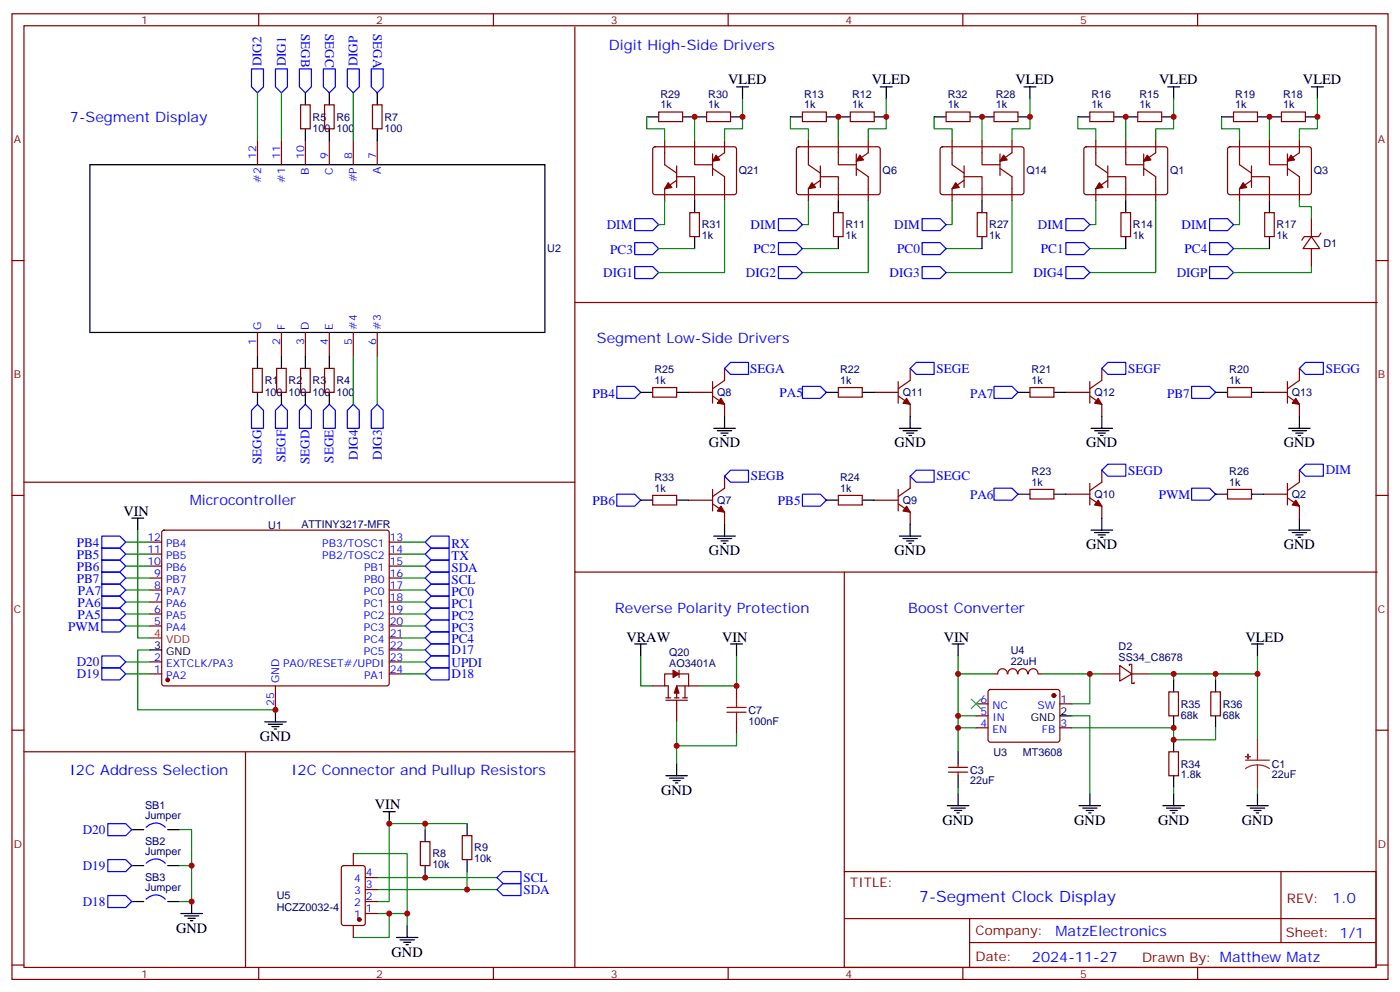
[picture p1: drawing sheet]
<svg xmlns="http://www.w3.org/2000/svg" width="412mm" height="292mm" viewBox="0 0 412 292" stroke-linecap="round" stroke-linejoin="round" font-family="sans-serif">
<g fill="none" stroke="#870000" stroke-width=".35">
<path d="M3.5 4.1h405.4v284.3h-405.4zM7.1 7.6h398.2v277.3h-398.2zM76.2 4.1v3.5M145.3 4.1v3.5M169.3 7.9v81.2h236.4M214.5 4.1v3.5M283.6 4.1v3.5M352.8 4.1v3.5M88.5 30.9h2.9v7h-2.9zM95.6 30.9h2.8v7h-2.8zM109.7 30.9h2.8v7h-2.8zM194 33h7.1v2.8h-7.1z"/>
<path d="M208.1 33h7.1v2.8h-7.1zM236.4 33h7v2.8h-7zM250.5 33h7v2.8h-7zM278.7 33h7.1v2.8h-7.1zM292.8 33h7.1v2.8h-7.1zM321 33h7.1v2.8h-7.1zM335.1 33h7.1v2.8h-7.1zM363.4 33h7v2.8h-7zM377.5 33h7v2.8h-7zM75.8 41.5v7M82.9 41.5v7M90 41.5v7"/>
<path d="M97 41.5v7M104.1 41.5v7M111.1 41.5v7M192.5 43.4l.5-.2 23.5 .1 .5 .6-.1 13-.6 .4h-23.6l-.4-.7v-12.7zM195.8 41.5v7l3.5 2.5M199.3 52h5.3v7.1M199.3 48.9v6.3M199.3 53.1l-3.5 2.5v3.5M204.6 41.5v7h5.3M209.9 49.6l3.5 2.4v7.1M209.9 45.3v6.4M213.4 41.5v3.5l-3.5 2.4"/>
<path d="M234.8 43.4l.5-.2 23.6 .1 .4 .6-.1 13-.6 .4h-23.6l-.4-.7v-12.7zM238.1 41.5v7l3.6 2.5M241.7 52h5.2v7.1M241.7 53.1l-3.6 2.5v3.5M241.7 48.9v6.3M246.9 41.5v7h5.3M252.2 49.6l3.6 2.4v7.1M252.2 45.3v6.4M255.8 41.5v3.5l-3.6 2.4M277.2 43.4l.4-.2 23.6 .1 .4 .6v13l-.7 .4h-23.5l-.5-.7v-12.7zM280.5 41.5v7l3.5 2.5M284 52h5.3v7.1"/>
<path d="M284 53.1l-3.5 2.5v3.5M284 48.9v6.3M289.3 41.5v7h5.3M294.6 49.6l3.5 2.4v7.1M294.6 45.3v6.4M298.1 41.5v3.5l-3.5 2.4M319.5 43.4l.5-.2 23.5 .1 .5 .6-.1 13-.6 .4h-23.6l-.4-.7v-12.7zM322.8 41.5v7l3.5 2.5M326.3 52h5.3v7.1M326.3 53.1l-3.5 2.5v3.5M326.3 48.9v6.3M331.6 41.5v7h5.3"/>
<path d="M336.9 49.6l3.5 2.4v7.1M336.9 45.3v6.4M340.4 41.5v3.5l-3.5 2.4M361.8 43.4l.5-.2 23.6 .1 .4 .6-.1 13-.6 .4h-23.6l-.4-.7v-12.7zM365.1 41.5v7l3.6 2.5M368.7 52h5.2v7.1M368.7 53.1l-3.6 2.5v3.5M368.7 48.9v6.3M373.9 41.5v7h5.3M379.2 49.6l3.6 2.4v7.1M379.2 45.3v6.4M382.8 41.5v3.5l-3.6 2.4"/>
<path d="M3.5 76.7h3.6M203.2 62.6h2.8v7.1h-2.8zM245.5 62.6h2.9v7.1h-2.9zM287.9 62.6h2.8v7.1h-2.8zM330.2 62.6h2.8v7.1h-2.8zM372.5 62.6h2.9v7.1h-2.9zM386.3 69.7l2.5 3.5h-5zM386.3 64.4v5.3M386.3 73.2v5.3M389.1 68.6l-.7 1.1h-4.2l-.7 1M405.3 76.7h3.6M75.8 97.9v7.1"/>
<path d="M82.9 97.9v7.1M90 97.9v7.1M97 97.9v7.1M104.1 97.9v7.1M111.1 97.9v7.1M169.3 89.1v79.4h236.4M74.4 108.5h2.9v7h-2.9zM81.5 108.5h2.8v7h-2.8zM88.5 108.5h2.9v7h-2.9zM95.6 108.5h2.8v7h-2.8zM192.3 114.1h7v2.8h-7zM202.8 115.5h7.1"/>
<path d="M209.9 116.6l3.5 2.5v3.5M209.9 112.4v6.3M213.4 108.5v3.5l-3.5 2.5M246.9 114.1h7.1v2.8h-7.1zM257.5 115.5h7.1M264.6 116.6l3.5 2.5v3.5M264.6 112.4v6.3M268.1 108.5v3.5l-3.5 2.5M303.4 114.1h7v2.8h-7zM314 115.5h7M321 116.6l3.6 2.5v3.5M321 112.4v6.3"/>
<path d="M324.6 108.5v3.5l-3.6 2.5M361.6 114.1h7.1v2.8h-7.1zM372.2 115.5h7M379.2 116.6l3.6 2.5v3.5M379.2 112.4v6.3M382.8 108.5v3.5l-3.6 2.5M324.6 138.5v3.5l-3.6 2.5M382.8 138.5v3.5l-3.6 2.5M3.5 145.9h3.6M7.1 142h162.2M44.1 159.6h3.5M47.9 156.3l.4-.2h65.6l.5 .2 .3 .5-.1 44.7-.7 .5-65.8-.1-.5-.6v-44.5z"/>
<path d="M114.7 159.6h3.5M192.3 145.9h7v2.8h-7zM202.8 147.3h7.1M209.9 148.3l3.5 2.5v3.5M209.9 144.1v6.4M213.4 140.2v3.6l-3.5 2.4M246.9 145.9h7.1v2.8h-7.1zM257.5 147.3h7.1M264.6 148.3l3.5 2.5v3.5M264.6 144.1v6.4M268.1 140.2v3.6l-3.5 2.4M303.4 144.1h7v2.8h-7z"/>
<path d="M314 145.5h7M321 146.6l3.6 2.4v3.6M321 142.3v6.4M361.6 144.1h7.1v2.8h-7.1zM372.2 145.5h7M379.2 146.6l3.6 2.4v3.6M379.2 142.3v6.4M405.3 145.9h3.6M44.1 177.3h3.5M44.1 173.7h3.5M44.1 170.2h3.5M44.1 166.7h3.5"/>
<path d="M44.1 163.2h3.5M114.7 177.3h3.5M114.7 173.7h3.5M114.7 170.2h3.5M114.7 166.7h3.5M114.7 163.2h3.5M169.3 168.5v116.4M248.7 168.5v88.1M44.1 198.4h3.5M44.1 194.9h3.5M44.1 184.3h3.5M44.1 180.8h3.5"/>
<path d="M114.7 198.4h3.5M114.7 194.9h3.5M114.7 184.3h3.5M114.7 180.8h3.5M114.7 187.9h3.5M114.7 191.4h3.5M198.3 198.4h-2.5v3.6h1v3.5M200 198.4h2.8v3.6M200 197.4v2.1M292.8 198.4h1.1M293.9 198.4a1.41 1.41 0 0 1 1.4-1.5 1.41 1.41 0 0 1 1.4 1.5M296.9 198.4a1.41 1.41 0 0 1 1.4-1.5 1.41 1.41 0 0 1 1.4 1.5"/>
<path d="M299.9 198.4a1.41 1.41 0 0 1 1.4-1.5 1.41 1.41 0 0 1 1.4 1.5M302.9 198.4a1.41 1.41 0 0 1 1.4-1.5 1.41 1.41 0 0 1 1.4 1.5M305.9 198.4h1M324.6 198.4h5.2M329.8 196l3.6 2.4-3.6 2.2zM332.7 196v-.4h.7v2.8M333.4 198.4v2.9h.7v-.4M333.4 198.4h5.3M3.5 215h3.6M81.1 202v7M192.3 202h3.5M196.1 206.2h6.4"/>
<path d="M196.1 205.5h1.5M198.6 205.5h1.4M199.3 206.2v6.3M201.1 205.5h1.4M201.8 202v3.5M202.8 202h-3.5v3.5M202.8 202h3.6M217 202v3.5M217 212.5v3.6M287.5 207.3h3.5M287.5 214.3h3.5M287.5 210.8h3.5"/>
<path d="M291.3 203.2l.4-.2h19.8l.5 .2 .2 .5-.1 14.4-.6 .4h-20l-.5-.7v-14.1zM312.2 207.3h3.5M312.2 214.3h3.5M344.3 203.7h2.8v7.1h-2.8zM356.7 203.7h2.8v7.1h-2.8zM405.3 215h3.6M7.1 221.4h162.2M72.3 221.4v63.5M279.4 226h5.6M279.4 227.4h5.6M282.2 224.9v1.1M282.2 227.4v1"/>
<path d="M344.3 221.4h2.8v7h-2.8zM100.8 255.1l.4-.2h5.7l.6 .4 .1 16.5-.5 .7h-5.9l-.6-.4-.1-16.5zM104.1 251.4v3.5M107.6 258.4h3.5M123.8 247.8h2.8v7.1h-2.8zM136.2 246.1h2.8v7h-2.8zM248.7 256.6h156.6v28.3h-156.6zM377.3 256.7v20.8M104.1 272.5v3.5M107.6 269h3.5M107.6 265.5h3.5M107.6 261.9h3.5"/>
<path d="M248.7 270.5h156.5M285.6 277.5h119.6M285.6 270.5v14.1M3.5 284.2h3.6M76.2 284.9v3.5M145.3 284.9v3.5M214.5 284.9v3.5M283.6 284.9v3.5M352.8 284.9v3.5M405.3 284.2h3.6"/>
</g>
<g fill="#870000" stroke="#870000" stroke-width=".35">
<path d="M212.4 149l1 1.8-2.1-.3z"/>
<path d="M212.4 117.3l1 1.8-2.1-.4z"/>
<path d="M267.1 149l1 1.8-2.1-.3z"/>
<path d="M323.5 147.3l1.1 1.7-2.2-.3z"/>
<path d="M267.1 117.3l1 1.8-2.1-.4z"/>
<path d="M323.5 117.3l1.1 1.8-2.2-.4z"/>
<path d="M381.7 117.3l1.1 1.8-2.2-.4z"/>
<path d="M381.7 147.3l1.1 1.7-2.2-.3z"/>
<path d="M199.3 202l.7 2.1h-1.4z"/>
<path d="M198.3 197.4l1.7 1-1.7 1.1z"/>
<path d="M196.8 53.8l1.1 1.4-2.1 .4z"/>
<path d="M211 45.7l1 1.4-2.1 .3z"/>
<path d="M239.2 53.8l1 1.4-2.1 .4z"/>
<path d="M253.3 45.7l1.1 1.4-2.2 .3z"/>
<path d="M281.5 53.8l1.1 1.4-2.1 .4z"/>
<path d="M295.6 45.7l1.1 1.4-2.1 .3z"/>
<path d="M323.8 53.8l1.1 1.4-2.1 .4z"/>
<path d="M338 45.7l1 1.4-2.1 .3z"/>
<path d="M366.2 53.8l1 1.4-2.1 .4z"/>
<path d="M380.3 45.7l1.1 1.4-2.2 .3z"/>
<circle cx="49.4" cy="200.2" r=".53"/>
<circle cx="310.4" cy="204.8" r=".53"/>
<circle cx="105.8" cy="270.8" r=".53"/>
</g>
<g fill="none" stroke="#000" stroke-width=".35">
<path d="M90 27.3v3.6M90 37.9v3.6M97 27.3v3.6M97 37.9v3.6M111.1 27.3v3.6M111.1 37.9v3.6M190.5 34.4h3.5M201.1 34.4h7M215.2 34.4h3.5M217 25.6h3.5M218.7 25.6v3.5M232.8 34.4h3.6"/>
<path d="M243.4 34.4h7.1M257.5 34.4h3.6M259.3 25.6h3.5M261.1 25.6v3.5M275.2 34.4h3.5M285.8 34.4h7M299.9 34.4h3.5M301.6 25.6h3.6M303.4 25.6v3.5M317.5 34.4h3.5M328.1 34.4h7M342.2 34.4h3.5"/>
<path d="M344 25.6h3.5M345.7 25.6v3.5M359.8 34.4h3.6M370.4 34.4h7.1M384.5 34.4h3.6M386.3 25.6h3.5M388.1 25.6v3.5M26.5 48.5h134v49.4h-134zM204.6 59.1v3.5M246.9 59.1v3.5M289.3 59.1v3.5M331.6 59.1v3.5"/>
<path d="M373.9 59.1v3.5M204.6 69.7v3.5M246.9 69.7v3.5M289.3 69.7v3.5M331.6 69.7v3.5M373.9 69.7v3.5M75.8 105v3.5M75.8 115.5v3.6M82.9 105v3.5M82.9 115.5v3.6M90 105v3.5M90 115.5v3.6"/>
<path d="M97 105v3.5M97 115.5v3.6M188.7 115.5h3.6M199.3 115.5h3.5M243.4 115.5h3.5M254 115.5h3.5M299.9 115.5h3.5M310.4 115.5h3.6M358.1 115.5h3.5M368.7 115.5h3.5M210.3 126.1h6.3M211.3 126.8h4.2"/>
<path d="M212.4 127.5h2.1M213.1 128.2h.7M213.4 122.6v3.5M264.9 126.1h6.4M266 126.8h4.2M267.1 127.5h2.1M267.8 128.2h.7M268.1 122.6v3.5M321.4 126.1h6.3M322.4 126.8h4.3M323.5 127.5h2.1M324.2 128.2h.7"/>
<path d="M324.6 122.6v3.5M379.6 126.1h6.3M380.6 126.8h4.3M381.7 127.5h2.1M382.4 128.2h.7M382.8 122.6v3.5M38.8 152.6h3.5M40.6 152.6v3.5M188.7 147.3h3.6M199.3 147.3h3.5M210.3 157.9h6.3M211.3 158.6h4.2"/>
<path d="M212.4 159.3h2.1M213.1 160h.7M213.4 154.3v3.6M243.4 147.3h3.5M254 147.3h3.5M264.9 157.9h6.4M266 158.6h4.2M267.1 159.3h2.1M267.8 160h.7M268.1 154.3v3.6M299.9 145.5h3.5M310.4 145.5h3.6"/>
<path d="M321.4 156.1h6.3M322.4 156.8h4.3M323.5 157.5h2.1M324.2 158.2h.7M324.6 152.6v3.5M358.1 145.5h3.5M368.7 145.5h3.5M379.6 156.1h6.3M380.6 156.8h4.3M381.7 157.5h2.1M382.4 158.2h.7M382.8 152.6v3.5"/>
<path d="M44.1 191.4h3.5M187 189.6h3.5M188.7 189.6v3.5M215.2 189.6h3.5M217 189.6v3.5M280.5 189.6h3.5M282.2 189.6v3.5M368.7 189.6h3.5M370.4 189.6v3.5M78 212.5h6.3M79 213.3h4.3M80.1 214h2.1"/>
<path d="M80.8 214.7h.7M81.1 209v3.5M312.2 210.8h3.5M345.7 200.2v3.5M345.7 210.8v3.5M345.7 217.8v3.6M358.1 200.2v3.5M358.1 210.8v3.5M112.9 239h3.5M114.7 239v3.5M196.1 228.4h6.4M197.2 229.1h4.2"/>
<path d="M198.3 229.8h2.1M199 230.5h.7M199.3 224.9v3.5M279 237.2h6.4M280.1 237.9h4.2M281.2 238.7h2.1M281.9 239.4h.7M282.2 221.4v3.5M282.2 228.4v3.6M282.2 233.7v3.5M317.9 237.2h6.3M318.9 237.9h4.2"/>
<path d="M320 238.7h2.1M320.7 239.4h.7M321 233.7v3.5M342.5 237.2h6.4M343.6 237.9h4.2M344.7 238.7h2.1M345.4 239.4h.7M345.7 228.4v3.6M345.7 233.7v3.5M367.2 237.2h6.4M368.3 237.9h4.2M369.4 238.7h2.1"/>
<path d="M370.1 239.4h.7M370.4 233.7v3.5M38.8 244.3h3.5M38.8 254.9h3.5M49.4 244.3h3.5M49.4 254.9h3.5M125.2 244.3v3.5M125.2 254.9v3.5M137.6 242.5v3.6M137.6 253.1v3.5M38.8 265.5h3.5M49.4 265.5h3.5"/>
<path d="M53.3 269h6.3M54.3 269.7h4.3M55.4 270.4h2.1M56.1 271.1h.7M56.4 265.5v3.5M116.8 276h6.3M117.8 276.8h4.3M118.9 277.5h2.1M119.6 278.2h.7M119.9 272.5v3.5"/>
</g>
<path d="M44.1 187.9h3.5" fill="none" stroke="#f00" stroke-width=".35"/>
<g fill="none" stroke="#00f" stroke-width=".35">
<path d="M74.1 20.3h3.5v5.3l-1.8 1.7-1.7-1.7zM81.1 20.3h3.6v5.3l-1.8 1.7-1.8-1.7zM88.2 20.3h3.5v5.3l-1.7 1.7-1.8-1.7zM95.2 20.3h3.6v5.3l-1.8 1.7-1.8-1.7zM102.3 20.3h3.5v5.3l-1.7 1.7-1.8-1.7zM109.4 20.3h3.5v5.3l-1.8 1.7-1.7-1.7zM187 71.4h5.3l1.7 1.8-1.7 1.8h-5.3zM187 64.4h5.3l1.7 1.7-1.7 1.8h-5.3zM187 78.5h5.3l1.7 1.8-1.7 1.7h-5.3zM229.3 78.5h5.3l1.8 1.8-1.8 1.7h-5.3zM229.3 64.4h5.3l1.8 1.7-1.8 1.8h-5.3zM229.3 71.4h5.3l1.8 1.8-1.8 1.8h-5.3z"/>
<path d="M271.6 78.5h5.3l1.8 1.8-1.8 1.7h-5.3zM271.6 64.4h5.3l1.8 1.7-1.8 1.8h-5.3zM271.6 71.4h5.3l1.8 1.8-1.8 1.8h-5.3zM314 78.5h5.3l1.7 1.8-1.7 1.7h-5.3zM314 64.4h5.3l1.7 1.7-1.7 1.8h-5.3zM314 71.4h5.3l1.7 1.8-1.7 1.8h-5.3zM356.3 78.5h5.3l1.8 1.8-1.8 1.7h-5.3zM356.3 64.4h5.3l1.8 1.7-1.8 1.8h-5.3zM356.3 71.4h5.3l1.8 1.8-1.8 1.8h-5.3zM75.8 119.1l1.8 1.7v5.3h-3.5v-5.3zM82.9 119.1l1.8 1.7v5.3h-3.6v-5.3zM90 119.1l1.7 1.7v5.3h-3.5v-5.3z"/>
<path d="M97 119.1l1.8 1.7v5.3h-3.6v-5.3zM181.7 113.8h5.3l1.7 1.7-1.7 1.8h-5.3zM213.4 108.5l1.8-1.8h5.3v3.5h-5.3zM236.4 113.8h5.3l1.7 1.7-1.7 1.8h-5.3zM268.1 108.5l1.8-1.8h5.3v3.5h-5.3zM292.8 113.8h5.3l1.8 1.7-1.8 1.8h-5.3zM324.6 108.5l1.7-1.8h5.3v3.5h-5.3zM351 113.8h5.3l1.8 1.7-1.8 1.8h-5.3zM384.5 106.7h5.3v3.5h-5.3l-1.7-1.7zM102.3 120.8l1.8-1.7 1.7 1.7v5.3h-3.5zM109.4 120.8l1.7-1.7 1.8 1.7v5.3h-3.5zM326.3 136.7h5.3v3.5h-5.3l-1.7-1.7z"/>
<path d="M384.5 136.7h5.3v3.5h-5.3l-1.7-1.7zM30 157.9h5.3l1.7 1.7-1.7 1.8h-5.3zM127 157.9h5.3v3.5h-5.3l-1.8-1.8zM181.7 145.5h5.3l1.7 1.8-1.7 1.7h-5.3zM213.4 140.2l1.8-1.7h5.3v3.5h-5.3zM236.4 145.5h5.3l1.7 1.8-1.7 1.7h-5.3zM268.1 140.2l1.8-1.7h5.3v3.5h-5.3zM292.8 143.8h5.3l1.8 1.7-1.8 1.8h-5.3zM351 143.8h5.3l1.8 1.7-1.8 1.8h-5.3zM30 161.4h5.3l1.7 1.8-1.7 1.7h-5.3zM30 164.9h5.3l1.7 1.8-1.7 1.8h-5.3zM30 168.5h5.3l1.7 1.7-1.7 1.8h-5.3z"/>
<path d="M30 179h5.3l1.7 1.8-1.7 1.8h-5.3zM30 175.5h5.3l1.7 1.8-1.7 1.7h-5.3zM30 172h5.3l1.7 1.7-1.7 1.8h-5.3zM127 172h5.3v3.5h-5.3l-1.8-1.8zM127 175.5h5.3v3.5h-5.3l-1.8-1.7zM127 179h5.3v3.6h-5.3l-1.8-1.8zM127 164.9h5.3v3.6h-5.3l-1.8-1.8zM127 168.5h5.3v3.5h-5.3l-1.8-1.8zM127 161.4h5.3v3.5h-5.3l-1.8-1.7zM30 182.6h5.3l1.7 1.7-1.7 1.8h-5.3zM30 196.7h5.3l1.7 1.7-1.7 1.8h-5.3zM30 193.1h5.3l1.7 1.8-1.7 1.8h-5.3z"/>
<path d="M125.2 187.9l1.8-1.8h5.3v3.5h-5.3zM125.2 191.4l1.8-1.8h5.3v3.5h-5.3zM127 182.6h5.3v3.5h-5.3l-1.8-1.8zM127 193.1h5.3v3.6h-5.3l-1.8-1.8zM127 196.7h5.3v3.5h-5.3l-1.8-1.8zM31.7 242.5h5.3l1.8 1.8-1.8 1.8h-5.3zM31.7 253.1h5.3l1.8 1.8-1.8 1.7h-5.3zM43 243.6a4 4 0 0 1 5.7 0M43 254.2a4 4 0 0 1 5.7 0M146.4 258.4l1.8-1.8h5.3v3.6h-5.3zM31.7 263.7h5.3l1.8 1.8-1.8 1.7h-5.3zM43 264.8a4 4 0 0 1 5.7 0"/>
<path d="M146.4 261.9l1.8-1.7h5.3v3.5h-5.3z"/>
</g>
<g fill="none" stroke="#008700" stroke-width=".35">
<path d="M75.8 27.3v14.2M82.9 27.3v14.2M104.1 27.3v14.2M190.5 34.4v3.5h5.3v3.6M204.6 34.4v7.1M218.7 29.1v8.8h-5.3v3.6M232.8 34.4v3.5h5.3v3.6M246.9 34.4v7.1M261.1 29.1v8.8h-5.3v3.6M275.2 34.4v3.5h5.3v3.6M289.3 34.4v7.1M303.4 29.1v8.8h-5.3v3.6"/>
<path d="M317.5 34.4v3.5h5.3v3.6M331.6 34.4v7.1M345.7 29.1v8.8h-5.3v3.6M359.8 34.4v3.5h5.3v3.6M373.9 34.4v7.1M388.1 29.1v8.8h-5.3v3.6M195.8 59.1v7h-1.8M213.4 59.1v21.2h-19.4M238.1 59.1v7h-1.7M255.8 59.1v21.2h-19.4M280.5 59.1v7h-1.8M298.1 59.1v21.2h-19.4"/>
<path d="M322.8 59.1v7h-1.8M340.4 59.1v21.2h-19.4M365.1 59.1v7h-1.7M382.8 59.1v1.8h3.5v3.5M194 73.2h10.6M236.4 73.2h10.5M278.7 73.2h10.6M321 73.2h10.6M363.4 73.2h10.5M386.3 78.5v1.8h-22.9M104.1 105v14.1M111.1 105v14.1"/>
<path d="M37 159.6h7.1M40.6 156.1v31.8h3.5M118.2 159.6h7M37 177.3h7.1M37 173.7h7.1M37 170.2h7.1M37 166.7h7.1M37 163.2h7.1M118.2 177.3h7M118.2 173.7h7M118.2 170.2h7M118.2 166.7h7"/>
<path d="M118.2 163.2h7M37 184.3h7.1M37 180.8h7.1M37 194.9h7.1M37 198.4h7.1M44.1 191.4h-3.5v17.6h40.5M118.2 187.9h7M118.2 184.3h7M118.2 180.8h7M118.2 194.9h7M118.2 198.4h7M118.2 191.4h7"/>
<path d="M188.7 193.1v8.9h3.6M217 193.1v8.9h-10.6M282.2 193.1v17.7h5.3M282.2 198.4h10.6M306.9 198.4h14.1v8.9h-5.3M321 198.4h3.6M338.7 198.4h7v1.8M345.7 198.4h12.4v1.8M358.1 198.4h12.3v19.4M370.4 193.1v5.3M199.3 212.5v12.4M217 216.1v3.5h-17.7"/>
<path d="M282.2 210.8v3.5h5.3M282.2 214.3v7.1M315.7 210.8h5.3v22.9M315.7 214.3h30v3.5h12.4v-3.5M282.2 232v1.7M345.7 232v1.7M370.4 232v1.7M52.9 244.3h3.5v21.2h-3.5M52.9 254.9h3.5M104.1 251.4h15.8v17.6M111.1 258.4h35.3M125.2 244.3v-1.8h-10.5v23h-3.6"/>
<path d="M125.2 242.5h12.4M137.6 256.6v5.3M111.1 269h8.8v3.5M111.1 261.9h35.3M114.7 269v7h-10.6"/>
</g>
<path d="M214.1 208.3h5.7M214.1 209.7h5.7M217 205.5v2.8M217 209.7v2.8" fill="none" stroke="#a10000" stroke-width=".35"/>
<path d="M286.1 205.8l2.8 2.9M288.9 205.8l-2.8 2.9" fill="none" stroke="#3c3" stroke-width=".35"/>
<path d="M370.4 217.8v6M366.9 223.8h7M370.4 225.2l1.9 .3 1.6 .8M370.4 225.2l-1.8 .3-1.7 .8M370.4 225.2v6.8" fill="none" stroke="#8c2424" stroke-width=".35"/>
<g fill="#8c2424" stroke="#8c2424" stroke-width=".35">
<path d="M366.9 222.8h1.4z"/>
<path d="M367.6 222.1v1.4z"/>
</g>
<g fill="#c00">
<circle cx="81.1" cy="209" r=".88"/>
<circle cx="56.4" cy="254.9" r=".88"/>
<circle cx="56.4" cy="265.5" r=".88"/>
<circle cx="217" cy="202" r=".88"/>
<circle cx="199.3" cy="219.6" r=".88"/>
<circle cx="204.6" cy="34.4" r=".88"/>
<circle cx="218.7" cy="34.4" r=".88"/>
<circle cx="261.1" cy="34.4" r=".88"/>
<circle cx="246.9" cy="34.4" r=".88"/>
<circle cx="303.4" cy="34.4" r=".88"/>
<circle cx="289.3" cy="34.4" r=".88"/>
<circle cx="345.7" cy="34.4" r=".88"/>
<circle cx="331.6" cy="34.4" r=".88"/>
<circle cx="388.1" cy="34.4" r=".88"/>
<circle cx="373.9" cy="34.4" r=".88"/>
<circle cx="282.2" cy="198.4" r=".88"/>
<circle cx="321" cy="198.4" r=".88"/>
<circle cx="282.2" cy="210.8" r=".88"/>
<circle cx="345.7" cy="214.3" r=".88"/>
<circle cx="345.7" cy="217.8" r=".88"/>
<circle cx="345.7" cy="198.4" r=".88"/>
<circle cx="358.1" cy="198.4" r=".88"/>
<circle cx="282.2" cy="214.3" r=".88"/>
<circle cx="370.4" cy="198.4" r=".88"/>
<circle cx="114.7" cy="269" r=".88"/>
<circle cx="119.9" cy="269" r=".88"/>
<circle cx="125.2" cy="258.4" r=".88"/>
<circle cx="137.6" cy="261.9" r=".88"/>
<circle cx="125.2" cy="242.5" r=".88"/>
<circle cx="114.7" cy="242.5" r=".88"/>
</g>
<text font-size="4.6" fill="#00f" x="270.8" y="265.7">7-Segment Clock Display</text>
<g font-size="4.2" fill="#00f">
<text x="179.4" y="14.6">Digit High-Side Drivers</text>
<text x="20.6" y="35.8">7-Segment Display</text>
<text x="175.8" y="101.1">Segment Low-Side Drivers</text>
<text x="55.9" y="148.7">Microcontroller</text>
<text x="181.1" y="180.4">Reverse Polarity Protection</text>
<text x="267.6" y="180.4">Boost Converter</text>
<text x="20.6" y="228.1">I2C Address Selection</text>
<text x="85.9" y="228.1">I2C Connector and Pullup Resistors</text>
<text x="392.5" y="265.9">1.0</text>
<text x="310.9" y="275.5">MatzElectronics</text>
<text x="304" y="283.3">2024-11-27</text>
</g>
<g font-size="4.2">
<text x="214.5" y="24.9">VLED</text>
<text x="256.8" y="24.9">VLED</text>
<text x="299.2" y="24.9">VLED</text>
<text x="341.5" y="24.9">VLED</text>
<text x="383.8" y="24.9">VLED</text>
<text x="208.8" y="131.8">GND</text>
<text x="263.5" y="131.8">GND</text>
<text x="320" y="131.8">GND</text>
<text x="378.2" y="131.8">GND</text>
<text x="36.3" y="151.9">VIN</text>
<text x="320" y="161.7">GND</text>
<text x="378.2" y="161.7">GND</text>
<text x="208.8" y="163.5">GND</text>
<text x="263.5" y="163.5">GND</text>
<text x="184.5" y="188.9">VRAW</text>
<text x="212.7" y="188.9">VIN</text>
<text x="278" y="188.9">VIN</text>
<text x="366.9" y="188.9">VLED</text>
<text x="76.6" y="218.2">GND</text>
<text x="110.4" y="238.3">VIN</text>
<text x="194.7" y="234.1">GND</text>
<text x="277.6" y="242.9">GND</text>
<text x="316.4" y="242.9">GND</text>
<text x="341.1" y="242.9">GND</text>
<text x="365.8" y="242.9">GND</text>
<text x="51.9" y="274.6">GND</text>
<text x="115.4" y="281.7">GND</text>
</g>
<g font-size="3.9" fill="#00f">
<text x="88.7" y="10" transform="rotate(90 88.7 10)">SEGB</text>
<text x="95.8" y="10" transform="rotate(90 95.8 10)">SEGC</text>
<text x="109.9" y="10" transform="rotate(90 109.9 10)">SEGA</text>
<text x="77" y="19.6" transform="rotate(-90 77 19.6)">DIG2</text>
<text x="84.2" y="19.6" transform="rotate(-90 84.2 19.6)">DIG1</text>
<text x="105.3" y="19.6" transform="rotate(-90 105.3 19.6)">DIGP</text>
<text x="178.7" y="67.3">DIM</text>
<text x="221.1" y="67.3">DIM</text>
<text x="263.4" y="67.3">DIM</text>
<text x="305.7" y="67.3">DIM</text>
<text x="348.1" y="67.3">DIM</text>
<text x="179.8" y="74.8">PC3</text>
<text x="222" y="74.4">PC2</text>
<text x="264.3" y="74.4">PC0</text>
<text x="306.6" y="74.4">PC1</text>
<text x="349" y="74.4">PC4</text>
<text x="177.7" y="81.5">DIG1</text>
<text x="219.7" y="81.5">DIG2</text>
<text x="262.1" y="81.5">DIG3</text>
<text x="304.4" y="81.5">DIG4</text>
<text x="346.6" y="81.5">DIGP</text>
<text x="221" y="109.7">SEGA</text>
<text x="275.9" y="109.7">SEGE</text>
<text x="332.3" y="109.7">SEGF</text>
<text x="390.5" y="109.7">SEGG</text>
<text x="174.5" y="117.1">PB4</text>
<text x="229.7" y="116.8">PA5</text>
<text x="285.8" y="117.1">PA7</text>
<text x="343.8" y="117.1">PB7</text>
<text x="77" y="136.7" transform="rotate(-90 77 136.7)">SEGG</text>
<text x="84.1" y="136" transform="rotate(-90 84.1 136)">SEGF</text>
<text x="91.2" y="136.7" transform="rotate(-90 91.2 136.7)">SEGD</text>
<text x="98.2" y="136.2" transform="rotate(-90 98.2 136.2)">SEGE</text>
<text x="105.4" y="135.4" transform="rotate(-90 105.4 135.4)">DIG4</text>
<text x="112.5" y="135.4" transform="rotate(-90 112.5 135.4)">DIG3</text>
<text x="221.2" y="141.5">SEGB</text>
<text x="275.9" y="141.5">SEGC</text>
<text x="332.3" y="139.7">SEGD</text>
<text x="390.5" y="139.7">DIM</text>
<text x="174.5" y="148.8">PB6</text>
<text x="229.2" y="148.8">PB5</text>
<text x="285.8" y="147.1">PA6</text>
<text x="341.3" y="146.8">PWM</text>
<text x="22.6" y="161.2">PB4</text>
<text x="133" y="161.3">RX</text>
<text x="22.6" y="164.7">PB5</text>
<text x="133" y="164.8">TX</text>
<text x="22.6" y="168.2">PB6</text>
<text x="22.6" y="171.8">PB7</text>
<text x="133" y="168.3">SDA</text>
<text x="133" y="171.8">SCL</text>
<text x="22.8" y="178.8">PA6</text>
<text x="22.9" y="175.3">PA7</text>
<text x="133" y="175.4">PC0</text>
<text x="133" y="178.9">PC1</text>
<text x="20" y="185.9">PWM</text>
<text x="22.8" y="182.4">PA5</text>
<text x="133" y="182.4">PC2</text>
<text x="133" y="185.9">PC3</text>
<text x="133" y="189.5">PC4</text>
<text x="22.6" y="196.2">D20</text>
<text x="133" y="196.5">UPDI</text>
<text x="133" y="192.6">D17</text>
<text x="22.6" y="199.7">D19</text>
<text x="133" y="199.6">D18</text>
<text x="24.4" y="245.6">D20</text>
<text x="24.4" y="256.2">D19</text>
<text x="154.2" y="259.6">SCL</text>
<text x="154.2" y="263.1">SDA</text>
<text x="24.4" y="266.7">D18</text>
</g>
<g font-size="3.9" fill="#800">
<text x="250.5" y="261.2">TITLE:</text>
<text x="379.1" y="265.9">REV:</text>
<text x="287.4" y="275.4">Company:</text>
<text x="378.7" y="276">Sheet: 1/1</text>
<text x="287.4" y="283.1">Date:</text>
<text x="336.4" y="283.2">Drawn By: Matthew Matz</text>
</g>
<g font-size="3.2" fill="#800">
<text x="41.6" y="7.1">1</text>
<text x="110.8" y="7.1">2</text>
<text x="179.9" y="7.1">3</text>
<text x="249.1" y="7.1">4</text>
<text x="318.2" y="7.1">5</text>
<text x="4.1" y="42.2">A</text>
<text x="405.9" y="42.2">A</text>
<text x="4.1" y="111.3">B</text>
<text x="405.9" y="111.3">B</text>
<text x="4.1" y="180.4">C</text>
<text x="405.9" y="180.4">C</text>
<text x="4.1" y="249.6">D</text>
<text x="405.9" y="249.6">D</text>
<text x="41.6" y="287.9">1</text>
<text x="110.8" y="287.9">2</text>
<text x="179.9" y="287.9">3</text>
<text x="249.1" y="287.9">4</text>
<text x="318.2" y="287.9">5</text>
</g>
<g font-size="3.2" fill="#000080">
<text x="194.5" y="28.8">R29</text>
<text x="208.6" y="28.8">R30</text>
<text x="236.9" y="28.8">R13</text>
<text x="251" y="28.8">R12</text>
<text x="279.2" y="28.8">R32</text>
<text x="293.3" y="28.8">R28</text>
<text x="321.5" y="28.8">R16</text>
<text x="335.6" y="28.8">R15</text>
<text x="363.9" y="28.8">R19</text>
<text x="378" y="28.8">R18</text>
<text x="92.1" y="35.5">R5</text>
<text x="99.1" y="35.5">R6</text>
<text x="113.2" y="35.5">R7</text>
<text x="194.5" y="31.9">1k</text>
<text x="208.6" y="31.9">1k</text>
<text x="236.9" y="31.9">1k</text>
<text x="251" y="31.9">1k</text>
<text x="279.2" y="31.9">1k</text>
<text x="293.3" y="31.9">1k</text>
<text x="321.5" y="31.9">1k</text>
<text x="335.6" y="31.9">1k</text>
<text x="363.9" y="31.9">1k</text>
<text x="378" y="31.9">1k</text>
<text x="92.1" y="38.8">100</text>
<text x="99.1" y="38.8">100</text>
<text x="113.2" y="38.8">100</text>
<text x="217.7" y="51.3">Q21</text>
<text x="260" y="51.3">Q6</text>
<text x="302.3" y="51.3">Q14</text>
<text x="344.7" y="51.3">Q1</text>
<text x="387" y="51.3">Q3</text>
<text x="206.7" y="70.4">1k</text>
<text x="206.7" y="67.3">R31</text>
<text x="249.1" y="70.4">1k</text>
<text x="249.1" y="67.3">R11</text>
<text x="291.4" y="70.4">1k</text>
<text x="291.4" y="67.3">R27</text>
<text x="333.7" y="70.4">1k</text>
<text x="333.7" y="67.3">R14</text>
<text x="376.1" y="70.4">1k</text>
<text x="376.1" y="67.3">R17</text>
<text x="161.2" y="74.3">U2</text>
<text x="389.8" y="72.6">D1</text>
<text x="78" y="113.1">R1</text>
<text x="85" y="113.1">R2</text>
<text x="92.1" y="113.1">R3</text>
<text x="99.1" y="113.1">R4</text>
<text x="192.8" y="113.1">1k</text>
<text x="192.8" y="109.9">R25</text>
<text x="247.5" y="113.1">1k</text>
<text x="247.5" y="109.9">R22</text>
<text x="303.9" y="113.1">1k</text>
<text x="303.9" y="109.9">R21</text>
<text x="362.1" y="113.1">1k</text>
<text x="362.1" y="109.9">R20</text>
<text x="78" y="116.5">100</text>
<text x="85" y="116.5">100</text>
<text x="92.1" y="116.5">100</text>
<text x="99.1" y="116.5">100</text>
<text x="211.2" y="116.7">Q8</text>
<text x="265.9" y="116.7">Q11</text>
<text x="322.4" y="116.7">Q12</text>
<text x="380.6" y="116.7">Q13</text>
<text x="192.8" y="141.6">R33</text>
<text x="247.5" y="141.6">R24</text>
<text x="303.9" y="143.1">1k</text>
<text x="303.9" y="139.9">R23</text>
<text x="362.1" y="143.1">1k</text>
<text x="362.1" y="139.9">R26</text>
<text x="192.8" y="144.8">1k</text>
<text x="211.2" y="148.4">Q7</text>
<text x="247.5" y="144.8">1k</text>
<text x="265.9" y="148.4">Q9</text>
<text x="322.4" y="146.7">Q10</text>
<text x="380.6" y="146.7">Q2</text>
<text x="79" y="155.8">U1</text>
<text x="88.8" y="155.4">ATTINY3217-MFR</text>
<text x="329.5" y="191.4">D2</text>
<text x="197.1" y="196.3">AO3401A</text>
<text x="197.1" y="193.1">Q20</text>
<text x="297.8" y="195.9">22uH</text>
<text x="297.8" y="192.7">U4</text>
<text x="329.5" y="194.6">SS34_C8678</text>
<text x="347.8" y="208.4">R35</text>
<text x="360.2" y="208.4">R36</text>
<text x="220.5" y="213.3">100nF</text>
<text x="220.5" y="210.2">C7</text>
<text x="347.8" y="211.6">68k</text>
<text x="360.2" y="211.6">68k</text>
<text x="285.8" y="227.8">C3</text>
<text x="292.6" y="222.5">U3</text>
<text x="301.3" y="222.5">MT3608</text>
<text x="347.8" y="226">R34</text>
<text x="374.6" y="226">C1</text>
<text x="285.8" y="231">22uF</text>
<text x="347.8" y="229.2">1.8k</text>
<text x="374.6" y="229.2">22uF</text>
<text x="42.7" y="238.2">SB1</text>
<text x="42.7" y="241.3">Jumper</text>
<text x="42.7" y="251.9">Jumper</text>
<text x="42.7" y="248.8">SB2</text>
<text x="139.7" y="250.7">R9</text>
<text x="127.4" y="255.6">10k</text>
<text x="127.4" y="252.5">R8</text>
<text x="139.7" y="253.9">10k</text>
<text x="42.7" y="262.4">Jumper</text>
<text x="42.7" y="259.4">SB3</text>
<text x="81.5" y="268.2">HCZZ0032-4</text>
<text x="81.5" y="264.8">U5</text>
</g>
<g font-size="3.2" fill="#00f">
<text x="75.5" y="46.7" transform="rotate(-90 75.5 46.7)">12</text>
<text x="82.5" y="46.7" transform="rotate(-90 82.5 46.7)">11</text>
<text x="89.6" y="46.7" transform="rotate(-90 89.6 46.7)">10</text>
<text x="96.7" y="46.7" transform="rotate(-90 96.7 46.7)">9</text>
<text x="103.7" y="46.7" transform="rotate(-90 103.7 46.7)">8</text>
<text x="110.8" y="46.7" transform="rotate(-90 110.8 46.7)">7</text>
<text x="76.9" y="53.8" transform="rotate(-90 76.9 53.8)">#2</text>
<text x="84" y="53.8" transform="rotate(-90 84 53.8)">#1</text>
<text x="91" y="51.4" transform="rotate(-90 91 51.4)">B</text>
<text x="98.1" y="51.4" transform="rotate(-90 98.1 51.4)">C</text>
<text x="105.1" y="53.7" transform="rotate(-90 105.1 53.7)">#P</text>
<text x="112.2" y="51.4" transform="rotate(-90 112.2 51.4)">A</text>
<text x="75.5" y="101.7" transform="rotate(-90 75.5 101.7)">1</text>
<text x="76.9" y="97.2" transform="rotate(-90 76.9 97.2)">G</text>
<text x="82.5" y="101.7" transform="rotate(-90 82.5 101.7)">2</text>
<text x="84" y="97.2" transform="rotate(-90 84 97.2)">F</text>
<text x="89.6" y="101.7" transform="rotate(-90 89.6 101.7)">3</text>
<text x="91" y="97.2" transform="rotate(-90 91 97.2)">D</text>
<text x="96.7" y="101.7" transform="rotate(-90 96.7 101.7)">4</text>
<text x="98.1" y="97.2" transform="rotate(-90 98.1 97.2)">E</text>
<text x="103.7" y="101.7" transform="rotate(-90 103.7 101.7)">5</text>
<text x="105.1" y="97.2" transform="rotate(-90 105.1 97.2)">#4</text>
<text x="110.8" y="101.7" transform="rotate(-90 110.8 101.7)">6</text>
<text x="112.2" y="97.2" transform="rotate(-90 112.2 97.2)">#3</text>
<text x="43.4" y="159.3">12</text>
<text x="48.9" y="161">PB4</text>
<text x="94.9" y="161">PB3/TOSC1</text>
<text x="114.8" y="159.3">13</text>
<text x="43.4" y="166.3">10</text>
<text x="43.4" y="162.8">11</text>
<text x="48.9" y="164.6">PB5</text>
<text x="94.9" y="164.6">PB2/TOSC2</text>
<text x="114.8" y="162.8">14</text>
<text x="114.8" y="166.3">15</text>
<text x="45.4" y="173.4">8</text>
<text x="45.4" y="169.9">9</text>
<text x="48.9" y="171.6">PB7</text>
<text x="48.9" y="168.1">PB6</text>
<text x="107.2" y="168.1">PB1</text>
<text x="107.2" y="171.6">PB0</text>
<text x="114.8" y="169.9">16</text>
<text x="114.8" y="173.4">17</text>
<text x="45.4" y="176.9">7</text>
<text x="48.9" y="178.7">PA6</text>
<text x="48.9" y="175.2">PA7</text>
<text x="107.2" y="175.2">PC0</text>
<text x="107.2" y="178.7">PC1</text>
<text x="114.8" y="176.9">18</text>
<text x="45.4" y="184">5</text>
<text x="45.4" y="180.4">6</text>
<text x="48.9" y="185.7">PA4</text>
<text x="48.9" y="182.2">PA5</text>
<text x="107.2" y="182.2">PC2</text>
<text x="107.2" y="185.7">PC3</text>
<text x="114.8" y="180.4">19</text>
<text x="114.8" y="184">20</text>
<text x="107.2" y="189.3">PC4</text>
<text x="114.8" y="187.5">21</text>
<text x="114.8" y="191">22</text>
<text x="45.4" y="194.6">2</text>
<text x="48.9" y="196.3">EXTCLK/PA3</text>
<text x="83.4" y="196.3">PA0/RESET#/UPDI</text>
<text x="107.2" y="192.8">PC5</text>
<text x="114.8" y="194.6">23</text>
<text x="45.4" y="198.1">1</text>
<text x="48.9" y="199.8">PA2</text>
<text x="82.2" y="201.3" transform="rotate(-90 82.2 201.3)">GND</text>
<text x="107.2" y="199.8">PA1</text>
<text x="114.8" y="198.1">24</text>
<text x="80.8" y="207.8" transform="rotate(-90 80.8 207.8)">25</text>
<text x="288.8" y="206.9">6</text>
<text x="292.3" y="208.7">NC</text>
<text x="305.6" y="208.7">SW</text>
<text x="312.4" y="206.9">1</text>
<text x="288.8" y="214">4</text>
<text x="288.8" y="210.4">5</text>
<text x="292.3" y="215.7">EN</text>
<text x="292.3" y="212.2">IN</text>
<text x="306.9" y="215.7">FB</text>
<text x="312.4" y="214">3</text>
<text x="104.3" y="263.3">3</text>
<text x="104.3" y="259.8">4</text>
<text x="107.8" y="261.6">3</text>
<text x="107.8" y="258.1">4</text>
<text x="104.3" y="266.9">2</text>
<text x="107.8" y="268.6">1</text>
<text x="107.8" y="265.1">2</text>
<text x="104.3" y="270.4">1</text>
</g>
<g font-size="3.2">
<text x="45.4" y="191">3</text>
<text x="48.9" y="192.8">GND</text>
<text x="303.6" y="212.2">GND</text>
<text x="312.4" y="210.4">2</text>
</g>
<g font-size="3.2" fill="#f00">
<text x="45.4" y="187.5">4</text>
<text x="48.9" y="189.3">VDD</text>
</g>
</svg>
